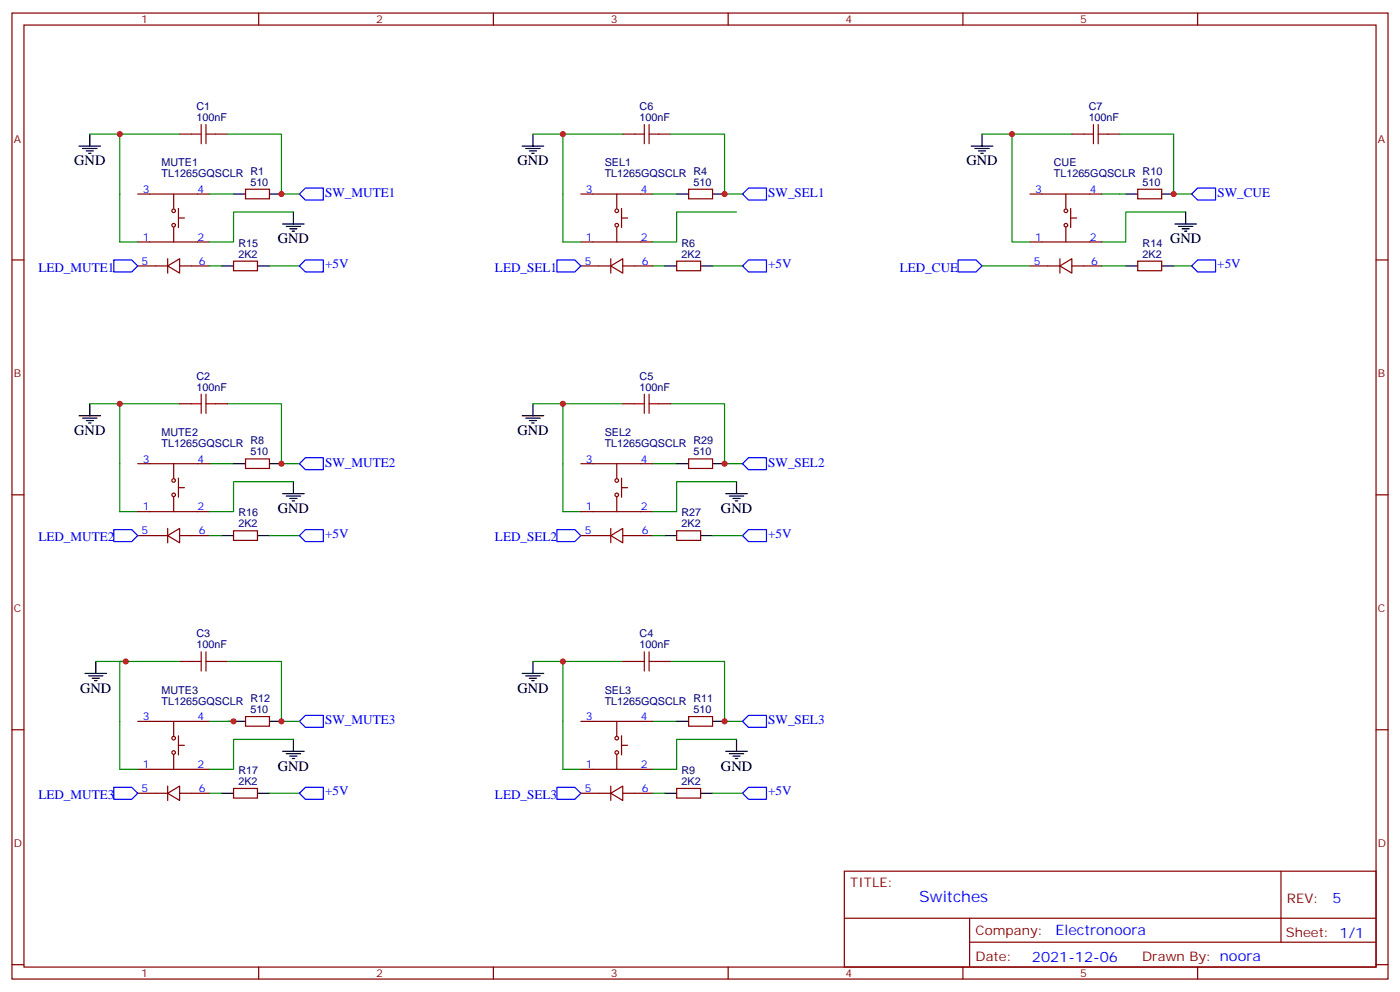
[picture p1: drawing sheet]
<svg xmlns="http://www.w3.org/2000/svg" width="412mm" height="292mm" viewBox="0 0 412 292" stroke-linecap="round" stroke-linejoin="round" font-family="sans-serif">
<g fill="none" stroke="#870000" stroke-width=".35">
<path d="M3.5 3.8h405.4v284.4h-405.4zM7.1 7.4h398.2v277.3h-398.2zM76.2 3.8v3.6M145.3 3.8v3.6M214.5 3.8v3.6M283.6 3.8v3.6M352.8 3.8v3.6M52.9 39.5h3.5M63.5 39.5h3.5M183.4 39.5h3.6M194 39.5h3.6M315.7 39.5h3.6"/>
<path d="M326.3 39.5h3.5M40.6 57.1h21.1M51.2 57.1v4.2M72.3 55.7h7.1v2.8h-7.1zM171.1 57.1h21.2M181.7 57.1v4.2M202.8 55.7h7.1v2.8h-7.1zM303.4 57.1h21.2M314 57.1v4.2M335.1 55.7h7.1v2.8h-7.1zM3.5 76.5h3.6M40.6 71.2h21.1"/>
<path d="M40.6 78.3h8.8M49.4 78.3l3.5-2.1v4.2zM49.4 76.2v4.2M51.2 67v4.2M52.6 61.3v5.7M52.6 64.2h1.7M52.9 78.3h8.8M68.8 76.9h7v2.8h-7zM171.1 71.2h21.2M171.1 78.3h8.8M179.9 78.3l3.5-2.1v4.2zM179.9 76.2v4.2"/>
<path d="M181.7 67v4.2M183.1 64.2h1.8M183.1 61.3v5.7M183.4 78.3h8.9M199.3 76.9h7.1v2.8h-7.1zM303.4 71.2h21.2M303.4 78.3h8.8M312.2 78.3l3.5-2.1v4.2zM312.2 76.2v4.2M314 67v4.2M315.4 64.2h1.7M315.4 61.3v5.7"/>
<path d="M315.7 78.3h8.9M335.1 76.9h7.1v2.8h-7.1zM405.3 76.5h3.6M52.9 118.9h3.5M63.5 118.9h3.5M183.4 118.9h3.6M194 118.9h3.6M40.6 136.5h21.1M51.2 136.5v4.2M72.3 135.1h7.1v2.8h-7.1zM171.1 136.5h21.2M181.7 136.5v4.2"/>
<path d="M202.8 135.1h7.1v2.8h-7.1zM3.5 145.7h3.6M40.6 150.6h21.1M40.6 157.7h8.8M49.4 157.7l3.5-2.2v4.3zM49.4 155.5v4.3M51.2 146.4v4.2M52.6 140.7v5.7M52.6 143.5h1.7M52.9 157.7h8.8M68.8 156.2h7v2.9h-7zM171.1 150.6h21.2"/>
<path d="M171.1 157.7h8.8M179.9 157.7l3.5-2.2v4.3zM179.9 155.5v4.3M181.7 146.4v4.2M183.1 143.5h1.8M183.1 140.7v5.7M183.4 157.7h8.9M199.3 156.2h7.1v2.9h-7.1zM405.3 145.7h3.6M52.9 194.7h3.5M63.5 194.7h3.5M183.4 194.7h3.6"/>
<path d="M194 194.7h3.6M3.5 214.8h3.6M40.6 212.3h21.1M51.2 212.3v4.3M52.6 216.6v5.6M52.6 219.4h1.7M72.3 210.9h7.1v2.8h-7.1zM171.1 212.3h21.2M181.7 212.3v4.3M183.1 219.4h1.8M183.1 216.6v5.6M202.8 210.9h7.1v2.8h-7.1z"/>
<path d="M405.3 214.8h3.6M40.6 226.4h21.1M40.6 233.5h8.8M49.4 233.5l3.5-2.1v4.2zM49.4 231.4v4.2M51.2 222.2v4.2M52.9 233.5h8.8M68.8 232.1h7v2.8h-7zM171.1 226.4h21.2M171.1 233.5h8.8M179.9 233.5l3.5-2.1v4.2zM179.9 231.4v4.2"/>
<path d="M181.7 222.2v4.2M183.4 233.5h8.9M199.3 232.1h7.1v2.8h-7.1zM248.7 256.4h156.6v28.3h-156.6zM377.3 256.5v20.8M248.7 270.3h156.5M285.6 277.3h119.6M285.6 270.3v14.1M3.5 284h3.6M76.2 284.7v3.5M145.3 284.7v3.5M214.5 284.7v3.5"/>
<path d="M283.6 284.7v3.5M352.8 284.7v3.5M405.3 284h3.6"/>
<circle cx="51.2" cy="66.3" r=".53"/>
<circle cx="51.2" cy="62.1" r=".53"/>
<circle cx="181.7" cy="66.3" r=".53"/>
<circle cx="181.7" cy="62.1" r=".53"/>
<circle cx="314" cy="62.1" r=".53"/>
<circle cx="314" cy="66.3" r=".53"/>
<circle cx="51.2" cy="145.7" r=".53"/>
<circle cx="51.2" cy="141.4" r=".53"/>
<circle cx="181.7" cy="145.7" r=".53"/>
<circle cx="181.7" cy="141.4" r=".53"/>
<circle cx="51.2" cy="217.3" r=".53"/>
<circle cx="181.7" cy="217.3" r=".53"/>
<circle cx="51.2" cy="221.5" r=".53"/>
<circle cx="181.7" cy="221.5" r=".53"/>
</g>
<g fill="none" stroke="#a10000" stroke-width=".35">
<path d="M56.4 39.5h2.9M59.3 36.7v5.6M60.7 39.5h2.8M60.7 36.7v5.6M187 39.5h2.8M189.8 36.7v5.6M191.2 39.5h2.8M191.2 36.7v5.6M319.3 39.5h2.8M322.1 36.7v5.6M323.5 39.5h2.8M323.5 36.7v5.6"/>
<path d="M56.4 118.9h2.9M59.3 116v5.7M60.7 116v5.7M60.7 118.9h2.8M187 118.9h2.8M189.8 116v5.7M191.2 118.9h2.8M191.2 116v5.7M56.4 194.7h2.9M59.3 191.9v5.6M60.7 191.9v5.6M60.7 194.7h2.8"/>
<path d="M187 194.7h2.8M189.8 191.9v5.6M191.2 194.7h2.8M191.2 191.9v5.6"/>
</g>
<g fill="none" stroke="#000" stroke-width=".35">
<path d="M26.5 39.5v3.5M157 39.5v3.5M289.3 39.5v3.5M23.3 43h6.3M24.3 43.7h4.3M25.4 44.4h2.1M26.1 45.1h.7M68.8 57.1h3.5M79.4 57.1h3.5M153.8 43h6.4M154.9 43.7h4.2M155.9 44.4h2.1"/>
<path d="M156.6 45.1h.7M199.3 57.1h3.5M209.9 57.1h3.5M286.1 43h6.4M287.2 43.7h4.2M288.2 44.4h2.1M288.9 45.1h.7M331.6 57.1h3.5M342.2 57.1h3.5M65.3 78.3h3.5M75.8 78.3h3.6M83.3 65.9h6.3"/>
<path d="M84.3 66.6h4.2M85.4 67.3h2.1M86.1 68.1h.7M86.4 62.4v3.5M195.8 78.3h3.5M206.4 78.3h3.5M331.6 78.3h3.5M342.2 78.3h3.5M346.1 65.9h6.3M347.1 66.6h4.3M348.2 67.3h2.1M348.9 68.1h.7"/>
<path d="M349.2 62.4v3.5M26.5 118.9v3.5M157 118.9v3.5M23.3 122.4h6.3M24.3 123.1h4.3M25.4 123.8h2.1M26.1 124.5h.7M68.8 136.5h3.5M79.4 136.5h3.5M153.8 122.4h6.4M154.9 123.1h4.2M155.9 123.8h2.1"/>
<path d="M156.6 124.5h.7M199.3 136.5h3.5M209.9 136.5h3.5M65.3 157.7h3.5M75.8 157.7h3.6M83.3 145.3h6.3M84.3 146h4.2M85.4 146.7h2.1M86.1 147.4h.7M86.4 141.8v3.5M195.8 157.7h3.5M206.4 157.7h3.5"/>
<path d="M213.8 145.3h6.3M214.8 146h4.3M215.9 146.7h2.1M216.6 147.4h.7M217 141.8v3.5M25 198.2h6.4M26.1 198.9h4.2M27.2 199.6h2.1M28.2 194.7v3.5M153.8 198.2h6.4M154.9 198.9h4.2M155.9 199.6h2.1"/>
<path d="M157 194.7v3.5M27.9 200.3h.7M68.8 212.3h3.5M79.4 212.3h3.5M86.4 217.6v3.6M156.6 200.3h.7M199.3 212.3h3.5M209.9 212.3h3.5M217 217.6v3.6M65.3 233.5h3.5M75.8 233.5h3.6M83.3 221.2h6.3"/>
<path d="M84.3 221.9h4.2M85.4 222.6h2.1M86.1 223.3h.7M195.8 233.5h3.5M206.4 233.5h3.5M213.8 221.2h6.3M214.8 221.9h4.3M215.9 222.6h2.1M216.6 223.3h.7"/>
</g>
<g fill="none" stroke="#00f" stroke-width=".35">
<path d="M88.2 57.1l1.8-1.7h5.2v3.5h-5.2zM218.7 57.1l1.8-1.7h5.3v3.5h-5.3zM351 57.1l1.8-1.7h5.3v3.5h-5.3zM33.5 76.5h5.3l1.8 1.8-1.8 1.7h-5.3zM88.2 78.3l1.8-1.8h5.2v3.5h-5.2zM164 76.5h5.3l1.8 1.8-1.8 1.7h-5.3zM218.7 78.3l1.8-1.8h5.3v3.5h-5.3zM282.2 76.5h5.3l1.8 1.8-1.8 1.7h-5.3zM351 78.3l1.8-1.8h5.3v3.5h-5.3zM88.2 136.5l1.8-1.8h5.2v3.6h-5.2zM218.7 136.5l1.8-1.8h5.3v3.6h-5.3zM33.5 155.9h5.3l1.8 1.8-1.8 1.7h-5.3z"/>
<path d="M88.2 157.7l1.8-1.8h5.2v3.5h-5.2zM164 155.9h5.3l1.8 1.8-1.8 1.7h-5.3zM218.7 157.7l1.8-1.8h5.3v3.5h-5.3zM88.2 212.3l1.8-1.7h5.2v3.5h-5.2zM218.7 212.3l1.8-1.7h5.3v3.5h-5.3zM33.5 231.7h5.3l1.8 1.8-1.8 1.8h-5.3zM88.2 233.5l1.8-1.8h5.2v3.6h-5.2zM164 231.7h5.3l1.8 1.8-1.8 1.8h-5.3zM218.7 233.5l1.8-1.8h5.3v3.6h-5.3z"/>
</g>
<g fill="none" stroke="#008700" stroke-width=".35">
<path d="M26.5 39.5h8.8M52.9 39.5h-17.6v31.7h5.3M67 39.5h15.9v17.6h5.3M157 39.5h8.8M183.4 39.5h-17.6v31.7h5.3M197.6 39.5h15.8v17.6h5.3M289.3 39.5h8.8M315.7 39.5h-17.6v31.7h5.3M329.8 39.5h15.9v17.6h5.3M61.7 57.1h7.1M192.3 57.1h7M324.6 57.1h7"/>
<path d="M61.7 78.3h3.6M79.4 78.3h8.8M86.4 62.4h-17.6v8.8h-7.1M192.3 78.3h3.5M209.9 78.3h8.8M217 62.4h-17.7v8.8h-7M289.3 78.3h14.1M324.6 78.3h7M345.7 78.3h5.3M349.2 62.4h-17.6v8.8h-7M26.5 118.9h8.8M52.9 118.9h-17.6v31.7h5.3"/>
<path d="M67 118.9h15.9v17.6h5.3M157 118.9h8.8M183.4 118.9h-17.6v31.7h5.3M197.6 118.9h15.8v17.6h5.3M61.7 136.5h7.1M192.3 136.5h7M61.7 157.7h3.6M79.4 157.7h8.8M86.4 141.8h-17.6v8.8h-7.1M192.3 157.7h3.5M209.9 157.7h8.8M217 141.8h-17.7v8.8h-7"/>
<path d="M28.2 194.7h8.8M52.9 194.7h-17.6v31.7h5.3M67 194.7h15.9v17.6h5.3M157 194.7h8.8M183.4 194.7h-17.6v31.7h5.3M197.6 194.7h15.8v17.6h5.3M61.7 212.3h7.1h-1.8M86.4 217.6h-17.6v8.8h-7.1M192.3 212.3h7M217 217.6h-17.7v8.8h-7M61.7 233.5h3.6M79.4 233.5h8.8"/>
<path d="M192.3 233.5h3.5M209.9 233.5h8.8"/>
</g>
<g fill="#c00">
<circle cx="82.9" cy="57.1" r=".88"/>
<circle cx="82.9" cy="136.5" r=".88"/>
<circle cx="82.9" cy="212.3" r=".88"/>
<circle cx="213.4" cy="212.3" r=".88"/>
<circle cx="213.4" cy="136.5" r=".88"/>
<circle cx="213.4" cy="57.1" r=".88"/>
<circle cx="345.7" cy="57.1" r=".88"/>
<circle cx="298.1" cy="39.5" r=".88"/>
<circle cx="165.8" cy="39.5" r=".88"/>
<circle cx="165.8" cy="118.9" r=".88"/>
<circle cx="165.8" cy="194.7" r=".88"/>
<circle cx="35.3" cy="39.5" r=".88"/>
<circle cx="35.3" cy="118.9" r=".88"/>
<circle cx="37" cy="194.7" r=".88"/>
<circle cx="68.8" cy="212.3" r=".88"/>
</g>
<text font-size="4.6" fill="#00f" x="270.8" y="265.5">Switches</text>
<g font-size="4.2">
<text x="21.9" y="48.6">GND</text>
<text x="152.4" y="48.6">GND</text>
<text x="284.7" y="48.6">GND</text>
<text x="81.8" y="71.6">GND</text>
<text x="344.7" y="71.6">GND</text>
<text x="21.9" y="128">GND</text>
<text x="152.4" y="128">GND</text>
<text x="81.8" y="151">GND</text>
<text x="212.4" y="151">GND</text>
<text x="23.6" y="203.9">GND</text>
<text x="152.4" y="203.9">GND</text>
<text x="81.8" y="226.8">GND</text>
<text x="212.4" y="226.8">GND</text>
</g>
<g font-size="4.2" fill="#00f">
<text x="392.5" y="265.7">5</text>
<text x="310.9" y="275.3">Electronoora</text>
<text x="304" y="283.1">2021-12-06</text>
</g>
<g font-size="3.9" fill="#00f">
<text x="95.8" y="58">SW_MUTE1</text>
<text x="226.3" y="58">SW_SEL1</text>
<text x="358.6" y="58">SW_CUE</text>
<text x="11.3" y="80">LED_MUTE1</text>
<text x="95.8" y="78.9">+5V</text>
<text x="145.8" y="80">LED_SEL1</text>
<text x="226.3" y="78.9">+5V</text>
<text x="265" y="80">LED_CUE</text>
<text x="358.6" y="78.9">+5V</text>
<text x="95.8" y="137.3">SW_MUTE2</text>
<text x="226.3" y="137.3">SW_SEL2</text>
<text x="11.3" y="159.4">LED_MUTE2</text>
<text x="95.8" y="158.3">+5V</text>
<text x="145.8" y="159.4">LED_SEL2</text>
<text x="226.3" y="158.3">+5V</text>
<text x="95.8" y="213.2">SW_MUTE3</text>
<text x="226.3" y="213.2">SW_SEL3</text>
<text x="11.3" y="235.2">LED_MUTE3</text>
<text x="95.8" y="234.1">+5V</text>
<text x="145.8" y="235.2">LED_SEL3</text>
<text x="226.3" y="234.1">+5V</text>
</g>
<g font-size="3.9" fill="#800">
<text x="250.5" y="261">TITLE:</text>
<text x="379.1" y="265.7">REV:</text>
<text x="287.4" y="275.2">Company:</text>
<text x="378.7" y="275.8">Sheet: 1/1</text>
<text x="287.4" y="282.9">Date:</text>
<text x="336.4" y="283">Drawn By: noora</text>
</g>
<g font-size="3.2" fill="#800">
<text x="41.6" y="6.8">1</text>
<text x="110.8" y="6.8">2</text>
<text x="179.9" y="6.8">3</text>
<text x="249.1" y="6.8">4</text>
<text x="318.2" y="6.8">5</text>
<text x="4.1" y="41.9">A</text>
<text x="405.9" y="41.9">A</text>
<text x="4.1" y="111.1">B</text>
<text x="405.9" y="111.1">B</text>
<text x="4.1" y="180.2">C</text>
<text x="405.9" y="180.2">C</text>
<text x="4.1" y="249.4">D</text>
<text x="405.9" y="249.4">D</text>
<text x="41.6" y="287.7">1</text>
<text x="110.8" y="287.7">2</text>
<text x="179.9" y="287.7">3</text>
<text x="249.1" y="287.7">4</text>
<text x="318.2" y="287.7">5</text>
</g>
<g font-size="3.2" fill="#000080">
<text x="57.9" y="35.6">100nF</text>
<text x="57.9" y="32.4">C1</text>
<text x="188.4" y="35.6">100nF</text>
<text x="188.4" y="32.4">C6</text>
<text x="320.7" y="35.6">100nF</text>
<text x="320.7" y="32.4">C7</text>
<text x="47.6" y="52.2">TL1265GQSCLR R1</text>
<text x="47.6" y="49">MUTE1</text>
<text x="178.1" y="52.2">TL1265GQSCLR R4</text>
<text x="178.1" y="49">SEL1</text>
<text x="310.4" y="52.2">TL1265GQSCLR R10</text>
<text x="310.4" y="49">CUE</text>
<text x="73.7" y="54.6">510</text>
<text x="204.3" y="54.6">510</text>
<text x="336.6" y="54.6">510</text>
<text x="70.2" y="75.8">2K2</text>
<text x="70.2" y="72.6">R15</text>
<text x="200.7" y="75.8">2K2</text>
<text x="200.7" y="72.6">R6</text>
<text x="336.6" y="75.8">2K2</text>
<text x="336.6" y="72.6">R14</text>
<text x="57.9" y="111.7">C2</text>
<text x="188.4" y="111.7">C5</text>
<text x="57.9" y="115">100nF</text>
<text x="188.4" y="115">100nF</text>
<text x="47.6" y="131.6">TL1265GQSCLR R8</text>
<text x="47.6" y="128.3">MUTE2</text>
<text x="178.1" y="131.6">TL1265GQSCLR R29</text>
<text x="178.1" y="128.3">SEL2</text>
<text x="73.7" y="134">510</text>
<text x="204.3" y="134">510</text>
<text x="70.2" y="155.2">2K2</text>
<text x="70.2" y="152">R16</text>
<text x="200.7" y="155.2">2K2</text>
<text x="200.7" y="152">R27</text>
<text x="57.9" y="190.8">100nF</text>
<text x="57.9" y="187.6">C3</text>
<text x="188.4" y="190.8">100nF</text>
<text x="188.4" y="187.6">C4</text>
<text x="47.6" y="207.4">TL1265GQSCLR R12</text>
<text x="47.6" y="204.2">MUTE3</text>
<text x="73.7" y="209.9">510</text>
<text x="178.1" y="207.4">TL1265GQSCLR R11</text>
<text x="178.1" y="204.2">SEL3</text>
<text x="204.3" y="209.9">510</text>
<text x="70.2" y="227.8">R17</text>
<text x="200.7" y="227.8">R9</text>
<text x="70.2" y="231">2K2</text>
<text x="200.7" y="231">2K2</text>
</g>
<g font-size="3.2" fill="#00f">
<text x="42.1" y="56.8">3</text>
<text x="58.2" y="56.8">4</text>
<text x="172.6" y="56.8">3</text>
<text x="188.7" y="56.8">4</text>
<text x="304.9" y="56.8">3</text>
<text x="321" y="56.8">4</text>
<text x="42.1" y="70.9">1</text>
<text x="58.2" y="70.9">2</text>
<text x="172.6" y="70.9">1</text>
<text x="188.7" y="70.9">2</text>
<text x="304.9" y="70.9">1</text>
<text x="321" y="70.9">2</text>
<text x="41.7" y="77.9">5</text>
<text x="58.6" y="77.9">6</text>
<text x="172.3" y="77.9">5</text>
<text x="189.1" y="77.9">6</text>
<text x="304.5" y="77.9">5</text>
<text x="321.4" y="77.9">6</text>
<text x="42.1" y="136.1">3</text>
<text x="58.2" y="136.1">4</text>
<text x="172.6" y="136.1">3</text>
<text x="188.7" y="136.1">4</text>
<text x="42.1" y="150.2">1</text>
<text x="58.2" y="150.2">2</text>
<text x="172.6" y="150.2">1</text>
<text x="188.7" y="150.2">2</text>
<text x="41.7" y="157.3">5</text>
<text x="58.6" y="157.3">6</text>
<text x="172.3" y="157.3">5</text>
<text x="189.1" y="157.3">6</text>
<text x="42.1" y="212">3</text>
<text x="58.2" y="212">4</text>
<text x="172.6" y="212">3</text>
<text x="188.7" y="212">4</text>
<text x="42.1" y="226.1">1</text>
<text x="58.2" y="226.1">2</text>
<text x="172.6" y="226.1">1</text>
<text x="188.7" y="226.1">2</text>
<text x="41.7" y="233.2">5</text>
<text x="58.6" y="233.2">6</text>
<text x="172.3" y="233.2">5</text>
<text x="189.1" y="233.2">6</text>
</g>
</svg>
